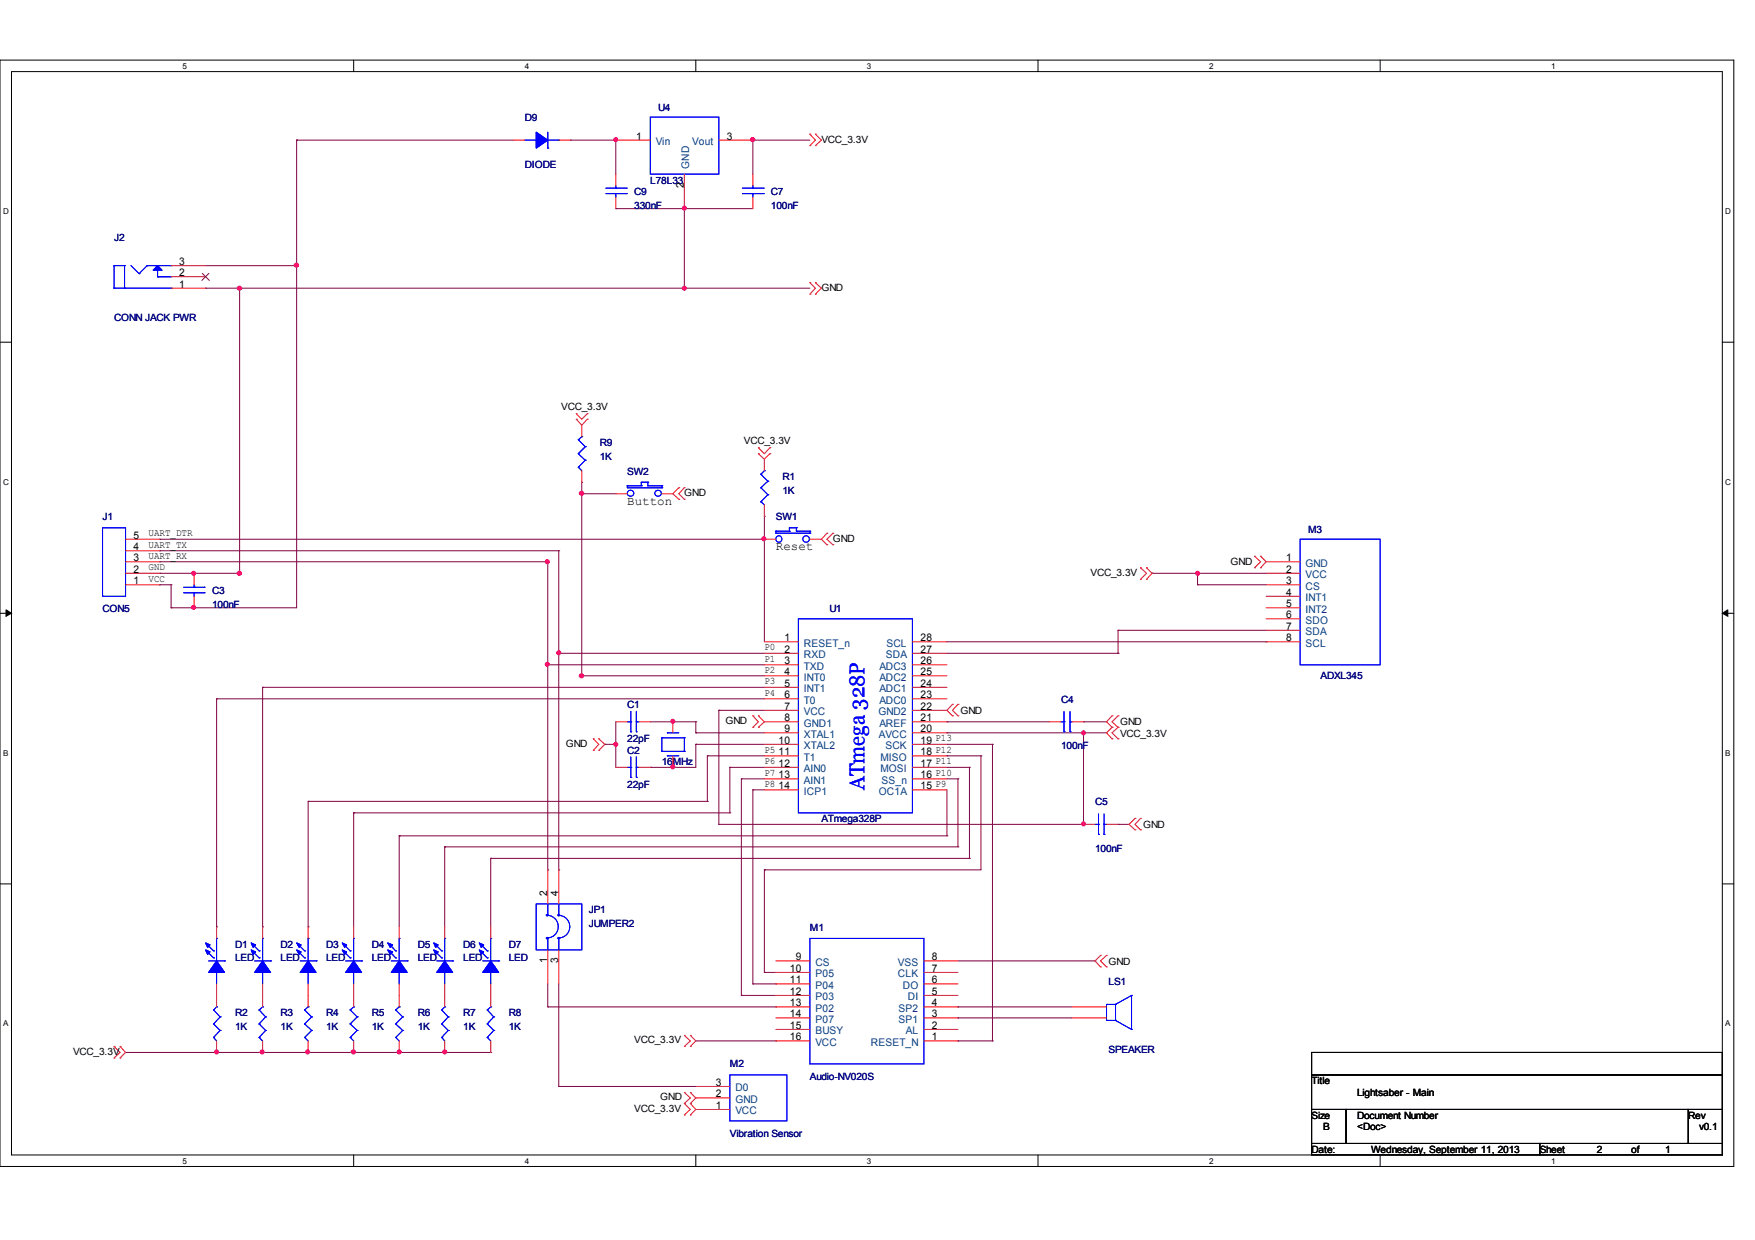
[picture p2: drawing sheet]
<svg xmlns="http://www.w3.org/2000/svg" width="297mm" height="210mm" viewBox="0 0 297 210" stroke-linecap="round" stroke-linejoin="round" font-family="sans-serif">
<path d="M0 10.2h293.5v187.3h-293.5zM1.9 12.1h289.6v183.4h-289.6z" fill="none" stroke="#000" stroke-width=".17"/>
<g fill="#fff">
<path d="M30.9 10.4h.7v1.5h-.7z"/>
<path d="M30.9 195.8h.7v1.4h-.7z"/>
</g>
<path d="M59.9 10.2v1.9M59.9 195.5v2" fill="none" stroke="#000" stroke-width=".17"/>
<g fill="#fff">
<path d="M88.8 10.4h.7v1.5h-.7z"/>
<path d="M88.8 195.8h.7v1.4h-.7z"/>
</g>
<path d="M117.8 10.2v1.9M117.8 195.5v2" fill="none" stroke="#000" stroke-width=".17"/>
<g fill="#fff">
<path d="M146.7 10.4h.7v1.5h-.7z"/>
<path d="M146.7 195.8h.7v1.4h-.7z"/>
</g>
<path d="M175.7 10.2v1.9M175.7 195.5v2" fill="none" stroke="#000" stroke-width=".17"/>
<g fill="#fff">
<path d="M204.6 10.4h.7v1.5h-.7z"/>
<path d="M204.6 195.8h.7v1.4h-.7z"/>
</g>
<path d="M233.6 10.2v1.9M233.6 195.5v2" fill="none" stroke="#000" stroke-width=".17"/>
<g fill="#fff">
<path d="M262.6 10.4h.6v1.5h-.6z"/>
<path d="M262.6 195.8h.6v1.4h-.6z"/>
<path d="M.5 35h.9v1.4h-.9z"/>
<path d="M292 35h.9v1.4h-.9z"/>
<path d="M.5 80.8h.9v1.4h-.9z"/>
<path d="M292 80.8h.9v1.4h-.9z"/>
</g>
<path d="M0 57.9h1.9M291.5 57.9h2" fill="none" stroke="#000" stroke-width=".17"/>
<g fill="#fff">
<path d="M.5 126.7h.9v1.4h-.9z"/>
<path d="M292 126.7h.9v1.4h-.9z"/>
</g>
<path d="M0 103.8h1.9M291.5 103.8h2" fill="none" stroke="#000" stroke-width=".17"/>
<path d="M1 103.2l.9 .6-.9 .5zM291.5 103.8l.9-.6v1.1z" fill="#000" stroke="#000" stroke-width=".17"/>
<g fill="#fff">
<path d="M.5 172.5h.9v1.4h-.9z"/>
<path d="M292 172.5h.9v1.4h-.9z"/>
</g>
<path d="M0 149.6h1.9M291.5 149.6h2M222 178.2h69.5v3.8h-69.5zM222 182h69.5v5.8h-69.5zM222 187.8h5.8v5.8h-5.8zM222 193.6h38.6v1.9h-38.6zM227.8 187.8h58v5.8h-58zM260.6 193.6h30.9v1.9h-30.9zM285.8 187.8h5.7v5.8h-5.7z" fill="none" stroke="#000" stroke-width=".17"/>
<g fill="none" stroke="#800040" stroke-width=".17">
<path d="M50.2 23.7h.1M50.2 23.7v79.2h-21.2M50.2 23.7h36.7M96.5 23.7h.1M96.5 23.7h7.7M104.2 23.7h.1M104.2 35.3h.1M104.2 23.7v5.8M104.2 35.3h23.2M115.8 35.3h.1M115.8 35.3v13.5M127.4 23.7h.1"/>
<path d="M127.4 23.7v5.8M127.4 23.7h9.7M34.8 48.8h.1M34.8 48.8h102.3M34.8 45h15.4M40.6 48.8h.1M40.6 48.8v48.2h-13.6M50.2 45h.1M115.8 48.8h.1M27 91.3h.1M27 99h.1M27 97h.1"/>
<path d="M27 95.1h.1M27 93.2h.1M27 91.3h102.4M27 99h2M27 95.1h65.7v52.1M27 93.2h67.6M29 99h.1M29 99v3.9M32.9 97h.1M94.6 93.2h.1M94.6 93.2v54M98.5 83.6h.1"/>
<path d="M98.5 81.6h.1M98.5 81.6v32.8M98.5 83.6h5.7M129.4 87.4h.1M129.4 91.3h.1M129.4 87.4v21.2M195 97h.1M195 97h19.3M202.7 97h.1M202.7 99h.1M202.7 99h11.6M202.7 97v2"/>
<path d="M29 102.9h.1M32.9 102.9h.1M36.7 118.3h.1M36.7 118.3h92.7M36.7 118.3v38.6M44.4 116.3h.1M44.4 116.3h85M44.4 116.3v40.6M92.7 112.5h.1M92.7 112.5h36.7M94.6 110.6h.1M94.6 110.6h34.8"/>
<path d="M98.5 114.4h.1M98.5 114.4h30.9M160.3 110.6h28.9M160.3 108.6h54M189.2 110.6h.1M189.2 106.7h.1M189.2 106.7v3.9M189.2 106.7h25.1M214.3 108.6h.1M52.2 135.7h.1M52.2 135.7h67.5M52.2 135.7v21.2"/>
<path d="M59.9 137.6h.1M59.9 137.6h63.6M59.9 137.6v19.3M102.4 126h.1M102.4 126h1.8M104.2 126h.1M104.2 122.2v7.7M110.1 129.9h.1M110.1 122.2h7.7M113.9 129.9h.1M113.9 122.2h.1M117.8 124.1h.1"/>
<path d="M117.8 122.2h.1M117.8 126h.1M117.8 124.1h11.6M117.8 122.2v1.9M117.8 126v3.9h-7.7M117.8 126h11.6M119.7 127.9h.1M119.7 135.7h.1M119.7 127.9h9.7M119.7 127.9v7.8M121.7 120.2h.1M121.7 139.5h.1"/>
<path d="M121.7 120.2h7.7M121.7 120.2v19.3M123.5 129.9h.1M123.5 137.6h.1M123.5 129.9h5.9M123.5 129.9v7.7M125.5 131.8h.1M125.5 131.8h3.9M125.5 131.8v36.7M127.4 133.7h.1M127.4 133.7h2M127.4 133.7v32.9"/>
<path d="M160.3 122.2h.1M160.3 124.1h.1M160.3 127.9h.1M160.3 122.2h17.3M160.3 124.1h27M160.3 129.9h3.8M160.3 126h7.7M160.3 127.9h5.7M160.3 133.7v7.8M160.3 131.8h1.8M162.1 131.8h.1M162.1 131.8v11.6"/>
<path d="M164.1 129.9h.1M164.1 129.9v15.4M166 127.9h.1M166 127.9v19.3h-36.6M168 126h.1M168 126v50.2M183.4 122.2h.1M183.4 124.1h.1M183.4 122.2h3.9M183.4 124.1v15.4h-61.7M189.2 139.5h.1M189.2 139.5h1.9"/>
<path d="M36.7 156.9h.1M44.4 156.9h.1M52.2 156.9h.1M67.6 141.5h.1M67.6 141.5h92.7M67.6 141.5v15.4M75.3 143.4h.1M75.3 143.4h86.8M75.3 143.4v13.5M83.1 145.3h.1M83.1 145.3h81M83.1 145.3v11.6"/>
<path d="M92.7 147.2h.1M94.6 147.2h.1M129.4 147.2h.1M129.4 147.2v17.4M160.3 141.5h.1M162.1 143.4h.1M164.1 145.3h.1M21.3 178.2h61.8M36.7 178.2h.1M44.4 178.2h.1M52.2 178.2h.1M59.9 178.2h.1"/>
<path d="M67.6 178.2h.1M75.3 178.2h.1M83.1 178.2h.1M92.7 170.4h.1M92.7 166.6v3.8M92.7 170.4h38.6M94.6 166.6v17.3M117.8 176.2h13.5M125.5 168.5h.1M125.5 168.5h5.8M127.4 166.6h.1M127.4 166.6h3.9"/>
<path d="M129.4 164.6h.1M129.4 164.6h1.9M131.3 176.2h.1M131.3 170.4h.1M131.3 166.6h.1M162.1 176.2h.1M162.1 170.4h.1M162.1 172.3h.1M162.1 176.2h5.9M162.1 162.7h23.2M162.1 170.4h19.3M162.1 172.3h19.3"/>
<path d="M168 176.2h.1M185.3 162.7h.1M94.6 183.9h.1M94.6 183.9h23.2M117.8 183.9h.1"/>
</g>
<g fill="#f0f" stroke="#f0f" stroke-width=".17">
<circle cx="104.2" cy="126" r=".34"/>
<circle cx="113.9" cy="129.8" r=".34"/>
<circle cx="129.3" cy="91.2" r=".34"/>
<circle cx="183.4" cy="124.1" r=".34"/>
<circle cx="183.4" cy="139.5" r=".34"/>
<circle cx="32.8" cy="97" r=".34"/>
<circle cx="94.6" cy="110.5" r=".34"/>
<circle cx="113.9" cy="122.1" r=".34"/>
<circle cx="36.7" cy="178.1" r=".34"/>
<circle cx="67.6" cy="178.1" r=".34"/>
<circle cx="75.3" cy="178.1" r=".34"/>
<circle cx="59.8" cy="178.1" r=".36"/>
<circle cx="52.1" cy="178.1" r=".34"/>
<circle cx="44.4" cy="178.1" r=".34"/>
<circle cx="92.6" cy="95.1" r=".34"/>
<circle cx="92.6" cy="112.5" r=".34"/>
<circle cx="32.8" cy="102.8" r=".34"/>
<circle cx="98.4" cy="114.4" r=".36"/>
<circle cx="98.4" cy="83.5" r=".36"/>
<circle cx="115.8" cy="48.8" r=".34"/>
<circle cx="40.5" cy="97" r=".36"/>
<circle cx="40.5" cy="48.8" r=".36"/>
<circle cx="104.2" cy="23.6" r=".34"/>
<circle cx="115.8" cy="35.2" r=".34"/>
<circle cx="127.4" cy="23.6" r=".36"/>
<circle cx="50.2" cy="44.9" r=".36"/>
<circle cx="202.7" cy="97" r=".34"/>
</g>
<g fill="none" stroke="#f00" stroke-width=".17">
<path d="M86.9 23.7h1.9M94.6 23.7h1.9M104.2 23.7h5.9M104.2 29.5v1.9M104.2 33.4v1.9M115.8 29.5v5.8M121.7 23.7h5.7M127.4 29.5v1.9M127.4 33.4v1.9M137.1 24.7h.1M137.1 22.7h.1M137.1 22.7l.9 1-.9 1"/>
<path d="M138 24.7h.1M138 22.7h.1M138 22.7l1 1-1 1M29 45h5.8M29 46.8h5.8M29 48.8h5.8M137.1 49.8h.1M137.1 47.9h.1M137.1 47.9l.9 .9-.9 1M138 49.8h.1M138 47.9h.1M138 47.9l1 .9-1 1"/>
<path d="M97.5 71h.1M97.5 70h.1M97.5 71l1 1M97.5 70l1 1 .9-1M98.5 72v1.9M98.5 79.7v1.9M99.4 71h.1M99.4 70h.1M99.4 71l-.9 1M128.4 76.8h.1M128.4 75.8h.1M128.4 76.8l1 .9"/>
<path d="M128.4 75.8l1 1 .9-1M129.4 77.7v2M130.3 76.8h.1M130.3 75.8h.1M130.3 76.8l-.9 .9M21.3 99h5.7M21.3 97h5.7M21.3 95.1h5.7M21.3 93.2h5.7M21.3 91.3h5.7M32.9 97v2M104.2 83.6h2"/>
<path d="M112 83.6h1.9M113.9 83.6l1 .9M114.9 82.6h.1M114.9 84.5h.1M114.9 82.6l-1 1M115.8 84.5h.1M115.8 82.6h.1M115.8 82.6l-.9 1 .9 .9M129.4 91.3h1.9M129.4 85.4v2M137.1 91.3h1.9M139 91.3l1 .9"/>
<path d="M140 90.3h.1M140 92.2h.1M140 90.3l-1 1M141 92.2h.1M141 90.3h.1M141 90.3l-1 1 1 .9M193 96.1h.1M193 98.1h.1M193 96.1l1.1 .9-1.1 1.1M194.1 98.1h.1M194.1 96.1h.1M194.1 96.1l.9 .9-.9 1.1"/>
<path d="M212.3 94.2h.1M212.3 96.1h.1M212.3 94.2l1.1 .9-1.1 1M213.4 96.1h.1M213.4 94.2h.1M213.4 94.2l.9 .9M214.3 95.1l-.9 1M214.3 99h5.7M214.3 97h5.7M214.3 95.1h5.7M32.9 100.9v2M129.4 108.6h5.7"/>
<path d="M129.4 110.6h5.7M129.4 112.5h5.7M129.4 114.4h5.7M129.4 116.3h5.7M129.4 118.3h5.7M154.4 108.6h5.9M154.4 110.6h5.9M154.4 112.5h5.9M154.4 114.4h5.9M154.4 116.3h5.9M154.4 118.3h5.9M161.2 119.2h.1"/>
<path d="M161.2 119.2l-.9 1M162.1 119.2h.1M162.1 119.2l-.9 1 .9 1M214.3 100.9h5.7M214.3 102.9h5.7M214.3 104.7h5.7M214.3 106.7h5.7M214.3 108.6h5.7M100.4 125.1h.1M100.4 127h.1M100.4 125.1l.9 .9-.9 1M101.3 127h.1"/>
<path d="M101.3 125.1h.1M101.3 125.1l1.1 .9-1.1 1M104.2 122.2h2M104.2 129.9h2M108.1 122.2h2M108.1 129.9h2M113.9 122.2v1.9M113.9 127.9v2M127.4 121.2h.1M127.4 123.1h.1M127.4 121.2l1 1-1 .9M128.4 123.1h.1"/>
<path d="M128.4 121.2h.1M128.4 121.2l1 1M129.4 122.2l-1 .9M129.4 122.2h5.7M129.4 120.2h5.7M129.4 124.1h5.7M129.4 126h5.7M129.4 127.9h5.7M129.4 129.9h5.7M129.4 131.8h5.7M129.4 133.7h5.7M154.4 122.2h5.9"/>
<path d="M154.4 120.2h5.9M154.4 124.1h5.9M154.4 126h5.9M154.4 127.9h5.9M154.4 129.9h5.9M154.4 131.8h5.9M154.4 133.7h5.9M160.3 120.2l.9 1M161.2 121.2h.1M162.1 121.2h.1M177.6 122.2h2M181.4 122.2h2"/>
<path d="M183.4 139.5h1.9M187.3 139.5h1.9M188.2 121.2h.1M188.2 123.1h.1M188.2 125.1h.1M188.2 121.2l-.9 1 .9 .9M188.2 123.1l-.9 1 .9 1M189.2 123.1h.1M189.2 121.2h.1M189.2 125.1h.1M189.2 121.2l-1 1 1 .9M189.2 123.1l-1 1 1 1"/>
<path d="M192.1 138.5h.1M192.1 138.5l-1 1 1 1M193 138.5h.1M193 138.5l-.9 1 .9 1M36.7 156.9v1.9M44.4 156.9v1.9M52.2 156.9v1.9M59.9 156.9v1.9M67.6 156.9v1.9M75.3 156.9v1.9M83.1 156.9v1.9M92.7 147.2v5.8"/>
<path d="M94.6 147.2v5.8M192.1 140.5h.1M193 140.5h.1M19.3 177.1h.1M19.3 179.1h.1M19.3 177.1l1 1.1-1 .9M20.3 179.1h.1M20.3 177.1h.1M20.3 177.1l1 1.1-1 .9M36.7 166.6v3.8M36.7 176.2v2M44.4 166.6v3.8"/>
<path d="M44.4 176.2v2M52.2 166.6v3.8M52.2 176.2v2M59.9 166.6v3.8M59.9 176.2v2M67.6 166.6v3.8M67.6 176.2v2M75.3 166.6v3.8M75.3 176.2v2M83.1 166.6v3.8M83.1 176.2v2M92.7 160.8v5.8"/>
<path d="M94.6 160.8v5.8M115.8 175.3h.1M115.8 177.1h.1M115.8 175.3l1 .9-1 .9M116.8 177.1h.1M116.8 175.3h.1M116.8 175.3l1 .9-1 .9M131.3 170.4h5.8M131.3 172.3h5.8M131.3 176.2h5.8M131.3 174.3h5.8M131.3 168.5h5.8"/>
<path d="M131.3 166.6h5.8M131.3 164.6h5.8M131.3 162.7h5.8M156.4 170.4h5.7M156.4 172.3h5.7M156.4 176.2h5.7M156.4 174.3h5.7M156.4 168.5h5.7M156.4 166.6h5.7M156.4 164.6h5.7M156.4 162.7h5.7M181.4 170.4h5.9"/>
<path d="M181.4 172.3h5.9M186.3 161.7h.1M186.3 163.7h.1M186.3 161.7l-1 1 1 1M187.3 163.7h.1M187.3 161.7h.1M187.3 161.7l-1 1 1 1M115.8 184.9h.1M115.8 186.8h.1M115.8 188.7h.1M115.8 184.9l1 1-1 .9M115.8 186.8l1 1-1 .9"/>
<path d="M116.8 186.8h.1M116.8 184.9h.1M116.8 188.7h.1M116.8 184.9l1 1M116.8 186.8l1 1M117.8 185.9l-1 .9M117.8 187.8l-1 .9M117.8 187.8h5.7M117.8 185.9h5.7M117.8 183.9h5.7"/>
</g>
<g fill="none" stroke="#00f" stroke-width=".17">
<path d="M110.1 19.8h11.6v9.7h-11.6zM88.8 23.7h2M90.8 23.7h.1M92.7 25.1h.1M92.7 22.4v2.7M92.7 23.7h1.9M94.6 23.7h.1M102.5 32.8h3.5M102.5 31.8h3.5M104.2 31.8h.1M104.2 32.8h.1M104.2 31.4v.4"/>
<path d="M104.2 32.8v.6M106 32.8h.1M106 31.8h.1M125.6 32.8h3.6M125.6 31.8h3.6M127.4 31.8h.1M127.4 32.8h.1M127.4 31.4v.4M127.4 32.8v.6M129.2 32.8h.1M129.2 31.8h.1M19.3 48.8h.1"/>
<path d="M19.3 45h.1M19.3 45h1.8M19.3 48.8h9.7M19.3 45v3.8M21.1 45h.1M21.1 48.8h.1M21.1 45v3.8M22.2 45l1.3 1.3M23.5 46.3h.1M24.9 45h.1M24.9 45h4.1M24.9 45l-1.4 1.3"/>
<path d="M26.7 46.8h.1M26.7 46.8h2.3M26.7 45.7v1.1M29 45h.1M29 46.8h.1M29 48.8h.1M97.9 79.1h.1M97.9 76.8h.1M97.9 74.4h.1M97.9 79.1l.6 .6M97.9 76.8l1.2 1.1M97.9 74.4l1.2 1.2"/>
<path d="M98.5 73.9h.1M98.5 73.9l-.6 .5M99.1 77.9h.1M99.1 75.6h.1M99.1 77.9l-1.2 1.2M99.1 75.6l-1.2 1.2M129.4 79.7h.1M129.4 79.7l-.6 .6M17.4 89.3h3.9v11.6h-3.9zM31.1 99.4h3.4M32.9 99.4h.1M32.9 99v.4"/>
<path d="M34.5 99.4h.1M106.2 82.2h.1M106.2 82.2v.4h5.8M106.2 82.2h2.3M108.5 81.6h.1M108.5 82.2h.1M108.5 81.6h1.1M108.5 81.6v.6M109.6 82.2h.1M109.6 81.6h.1M109.6 82.2h2.4M109.6 81.6v.6"/>
<path d="M112 82.6h.1M112 82.2h.1M112 82.2v.4M128.8 84.9h.1M128.8 82.6h.1M128.8 80.3h.1M128.8 84.9l.6 .5M128.8 82.6l1.2 1.1M128.8 80.3l1.2 1.2M130 83.7h.1M130 81.5h.1M130 83.7l-1.2 1.2"/>
<path d="M130 81.5l-1.2 1.1M131.3 89.9h.1M131.3 89.9v.4h5.8M131.3 89.9h2.3M133.6 89.3h.1M133.6 89.9h.1M133.6 89.3h1.2M133.6 89.3v.6M134.8 89.9h.1M134.8 89.3h.1M134.8 89.9h2.3M134.8 89.3v.6"/>
<path d="M137.1 90.3h.1M137.1 89.9h.1M137.1 89.9v.4M220 91.3h13.6v21.2h-13.6zM31.1 100.3h3.4M32.9 100.3h.1M32.9 100.3v.6M34.5 100.3h.1M135.1 104.7h19.3v32.9h-19.3zM106.2 122.2h.6M106.2 129.9h.6M106.8 123.9h.1"/>
<path d="M106.8 122.2h.1M106.8 131.6h.1M106.8 129.9h.1M106.8 120.4v3.5M106.8 128.1v3.5M107.7 122.2h.1M107.7 123.9h.1M107.7 129.9h.1M107.7 131.6h.1M107.7 122.2h.4M107.7 120.4v3.5M107.7 128.1v3.5"/>
<path d="M107.7 129.9h.4M112 124.9h.1M112 127.2h.1M112 124.9h3.8M112 124.9v2.3M112 127.2h3.8M112.9 124.1h.1M112.9 127.9h.1M112.9 124.1h2M112.9 127.9h2M115.8 127.2h.1M115.8 124.9h.1"/>
<path d="M115.8 124.9v2.3M179.6 122.2h.5M180.1 123.9h.1M180.1 122.2h.1M180.1 120.4v3.5M181.1 122.2h.1M181.1 123.9h.1M181.1 122.2h.3M181.1 120.4v3.5M185.3 139.5h.6M185.9 139.5h.1M185.9 137.8v3.4"/>
<path d="M186.9 139.5h.1M186.9 139.5h.4M186.9 137.8v3.4M35 159.8l1.2 1.2M36.7 158.8h.1M36.7 158.8v3.9M42.7 159.8l1.2 1.2M44.4 158.8h.1M44.4 158.8v3.9M50.4 159.8l1.2 1.2M52.2 158.8h.1M52.2 158.8v3.9"/>
<path d="M58.1 159.8l1.2 1.2M59.9 158.8h.1M59.9 158.8v3.9M65.9 159.8l1.1 1.2M67.6 158.8h.1M67.6 158.8v3.9M73.6 159.8l1.2 1.2M75.3 158.8h.1M75.3 158.8v3.9M81.3 159.8l1.2 1.2M83.1 158.8h.1M83.1 158.8v3.9"/>
<path d="M90.8 153h7.7v7.8h-7.7zM92.7 155a1.91 1.91 0 0 1 1.8 1.9 1.91 1.91 0 0 1-1.8 1.9M92.7 155h.1M92.7 153v2M92.7 158.8v2M94.6 155a1.91 1.91 0 0 1 1.8 1.9 1.91 1.91 0 0 1-1.8 1.9M94.6 155h.1M94.6 153v2M94.6 158.8v2M137.1 158.8h19.3v21.3h-19.3zM185.9 141.2h.1M186.9 141.2h.1"/>
<path d="M35 161l1.2 1.2M35.3 162.7h2.7M36.2 175.6h.1M36.2 173.3h.1M36.2 171h.1M36.2 162.2h.1M36.2 161h.1M36.2 175.6l.5 .6M36.2 173.3l1.1 1.1M36.2 171l1.1 1.1M36.7 170.4h.1M36.7 164.6h.1"/>
<path d="M36.7 170.4l-.5 .6M36.7 164.6v2M37.3 174.4h.1M37.3 172.1h.1M37.3 174.4l-1.1 1.2M37.3 172.1l-1.1 1.2M38 162.7h.1M42.7 161l1.2 1.2M43.1 162.7h2.7M43.9 175.6h.1M43.9 173.3h.1M43.9 171h.1"/>
<path d="M43.9 162.2h.1M43.9 161h.1M43.9 175.6l.5 .6M43.9 173.3l1.1 1.1M43.9 171l1.1 1.1M44.4 170.4h.1M44.4 164.6h.1M44.4 170.4l-.5 .6M44.4 164.6v2M45 174.4h.1M45 172.1h.1M45 174.4l-1.1 1.2"/>
<path d="M45 172.1l-1.1 1.2M45.8 162.7h.1M50.4 161l1.2 1.2M50.8 162.7h2.7M51.6 175.6h.1M51.6 173.3h.1M51.6 171h.1M51.6 162.2h.1M51.6 161h.1M51.6 175.6l.6 .6M51.6 173.3l1.1 1.1M51.6 171l1.1 1.1"/>
<path d="M52.2 170.4h.1M52.2 164.6h.1M52.2 170.4l-.6 .6M52.2 164.6v2M52.7 174.4h.1M52.7 172.1h.1M52.7 174.4l-1.1 1.2M52.7 172.1l-1.1 1.2M53.5 162.7h.1M58.1 161l1.2 1.2M58.5 162.7h2.7M59.3 175.6h.1"/>
<path d="M59.3 173.3h.1M59.3 171h.1M59.3 162.2h.1M59.3 161h.1M59.3 175.6l.6 .6M59.3 173.3l1.2 1.1M59.3 171l1.2 1.1M59.9 170.4h.1M59.9 164.6h.1M59.9 170.4l-.6 .6M59.9 164.6v2M60.5 174.4h.1"/>
<path d="M60.5 172.1h.1M60.5 174.4l-1.2 1.2M60.5 172.1l-1.2 1.2M61.2 162.7h.1M65.9 161l1.1 1.2M66.2 162.7h2.7M67 162.2h.1M67 161h.1M67 175.6h.1M67 173.3h.1M67 171h.1M67 175.6l.6 .6"/>
<path d="M67 173.3l1.2 1.1M67 171l1.2 1.1M67.6 164.6h.1M67.6 170.4h.1M67.6 164.6v2M67.6 170.4l-.6 .6M68.2 174.4h.1M68.2 172.1h.1M68.2 174.4l-1.2 1.2M68.2 172.1l-1.2 1.2M68.9 162.7h.1M73.6 161l1.2 1.2"/>
<path d="M73.9 162.7h2.7M74.8 162.2h.1M74.8 161h.1M74.8 175.6h.1M74.8 173.3h.1M74.8 171h.1M74.8 175.6l.5 .6M74.8 173.3l1.1 1.1M74.8 171l1.1 1.1M75.3 164.6h.1M75.3 170.4h.1M75.3 164.6v2"/>
<path d="M75.3 170.4l-.5 .6M75.9 174.4h.1M75.9 172.1h.1M75.9 174.4l-1.1 1.2M75.9 172.1l-1.1 1.2M76.6 162.7h.1M81.3 161l1.2 1.2M81.7 162.7h2.7M82.5 162.2h.1M82.5 161h.1M82.5 175.6h.1M82.5 173.3h.1"/>
<path d="M82.5 171h.1M82.5 175.6l.6 .6M82.5 173.3l1.1 1.1M82.5 171l1.1 1.1M83.1 164.6h.1M83.1 170.4h.1M83.1 164.6v2M83.1 170.4l-.6 .6M83.6 174.4h.1M83.6 172.1h.1M83.6 174.4l-1.1 1.2M83.6 172.1l-1.1 1.2"/>
<path d="M84.4 162.7h.1M92.7 160.8h.1M94.6 160.8h.1M187.3 170h.1M187.3 172.7h.1M187.3 170h1.5M187.3 170v2.7M187.3 172.7h1.5M188.8 172.7h.1M188.8 170h.1M188.8 172.7l2.7 1.6M188.8 170v2.7"/>
<path d="M191.5 168.5h.1M191.5 174.3h.1M191.5 168.5l-2.7 1.5M191.5 168.5v5.8M123.5 182h9.7v7.8h-9.7z"/>
<circle cx="106.7" cy="83.5" r=".53"/>
<circle cx="111.4" cy="83.5" r=".53"/>
<circle cx="131.8" cy="91.2" r=".53"/>
<circle cx="136.4" cy="91.2" r=".55"/>
</g>
<g fill="#00f" stroke="#00f" stroke-width=".17">
<path d="M26.7 45l.7 .7h-1.5z"/>
<path d="M67.6 162.7l1.3 1.9h-2.7z" fill-rule="evenodd"/>
<path d="M65.6 159.6l.9 .3-.5 .5z" fill-rule="evenodd"/>
<path d="M65.6 160.8l.9 .3-.5 .5z" fill-rule="evenodd"/>
<path d="M67.6 162.7l1.3 1.9h-2.7z" fill-rule="evenodd"/>
<path d="M65.6 159.6l.9 .3-.5 .5z" fill-rule="evenodd"/>
<path d="M65.6 160.8l.9 .3-.5 .5z" fill-rule="evenodd"/>
<path d="M75.3 162.7l1.3 1.9h-2.7z" fill-rule="evenodd"/>
<path d="M73.4 159.6l.8 .3-.5 .5z" fill-rule="evenodd"/>
<path d="M73.4 160.8l.8 .3-.5 .5z" fill-rule="evenodd"/>
<path d="M75.3 162.7l1.3 1.9h-2.7z" fill-rule="evenodd"/>
<path d="M73.4 159.6l.8 .3-.5 .5z" fill-rule="evenodd"/>
<path d="M73.4 160.8l.8 .3-.5 .5z" fill-rule="evenodd"/>
<path d="M83.1 162.7l1.3 1.9h-2.7z" fill-rule="evenodd"/>
<path d="M81.1 159.6l.8 .3-.5 .5z" fill-rule="evenodd"/>
<path d="M81.1 160.8l.8 .3-.5 .5z" fill-rule="evenodd"/>
<path d="M83.1 162.7l1.3 1.9h-2.7z" fill-rule="evenodd"/>
<path d="M81.1 159.6l.8 .3-.5 .5z" fill-rule="evenodd"/>
<path d="M81.1 160.8l.8 .3-.5 .5z" fill-rule="evenodd"/>
<path d="M94.5 154.8l.2 .1-.1 .1h-.1z" fill-rule="evenodd"/>
<path d="M92.5 154.8l.3 .1-.2 .1h-.1z" fill-rule="evenodd"/>
<path d="M92.5 158.7l.3 .1-.2 .1h-.1z" fill-rule="evenodd"/>
<path d="M94.5 158.7l.2 .1-.1 .1h-.1z" fill-rule="evenodd"/>
<path d="M94.5 154.8l.2 .1-.1 .1h-.1z" fill-rule="evenodd"/>
<path d="M92.5 154.8l.3 .1-.2 .1h-.1z" fill-rule="evenodd"/>
<path d="M92.5 158.7l.3 .1-.2 .1h-.1z" fill-rule="evenodd"/>
<path d="M94.5 158.7l.2 .1-.1 .1h-.1z" fill-rule="evenodd"/>
<path d="M90.8 22.4l1.9 1.3-1.9 1.4z" fill-rule="evenodd"/>
<path d="M90.8 22.4l1.9 1.3-1.9 1.4z" fill-rule="evenodd"/>
<path d="M36.7 162.7l1.3 1.9h-2.7z" fill-rule="evenodd"/>
<path d="M34.8 159.6l.8 .3-.5 .5z" fill-rule="evenodd"/>
<path d="M34.8 160.8l.8 .3-.5 .5z" fill-rule="evenodd"/>
<path d="M36.7 162.7l1.3 1.9h-2.7z" fill-rule="evenodd"/>
<path d="M34.8 159.6l.8 .3-.5 .5z" fill-rule="evenodd"/>
<path d="M34.8 160.8l.8 .3-.5 .5z" fill-rule="evenodd"/>
<path d="M44.4 162.7l1.4 1.9h-2.7z" fill-rule="evenodd"/>
<path d="M42.5 159.6l.8 .3-.5 .5z" fill-rule="evenodd"/>
<path d="M42.5 160.8l.8 .3-.5 .5z" fill-rule="evenodd"/>
<path d="M44.4 162.7l1.4 1.9h-2.7z" fill-rule="evenodd"/>
<path d="M42.5 159.6l.8 .3-.5 .5z" fill-rule="evenodd"/>
<path d="M42.5 160.8l.8 .3-.5 .5z" fill-rule="evenodd"/>
<path d="M52.2 162.7l1.3 1.9h-2.7z" fill-rule="evenodd"/>
<path d="M50.2 159.6l.8 .3-.4 .5z" fill-rule="evenodd"/>
<path d="M50.2 160.8l.8 .3-.4 .5z" fill-rule="evenodd"/>
<path d="M52.2 162.7l1.3 1.9h-2.7z" fill-rule="evenodd"/>
<path d="M50.2 159.6l.8 .3-.4 .5z" fill-rule="evenodd"/>
<path d="M50.2 160.8l.8 .3-.4 .5z" fill-rule="evenodd"/>
<path d="M59.9 162.7l1.3 1.9h-2.7z" fill-rule="evenodd"/>
<path d="M57.9 159.6l.8 .3-.4 .5z" fill-rule="evenodd"/>
<path d="M57.9 160.8l.8 .3-.4 .5z" fill-rule="evenodd"/>
<path d="M59.9 162.7l1.3 1.9h-2.7z" fill-rule="evenodd"/>
<path d="M57.9 159.6l.8 .3-.4 .5z" fill-rule="evenodd"/>
<path d="M57.9 160.8l.8 .3-.4 .5z" fill-rule="evenodd"/>
</g>
<path d="M34.2 46.2l1.3 1.3M35.4 46.2l-1.3 1.3" fill="none" stroke="#804000" stroke-width=".17"/>
<text font-size="3.6" fill="#00f" x="146.3" y="133.7" transform="rotate(-90 146.3 133.7)">ATmega 328P</text>
<g font-size="2.1">
<text x="106.2" y="85.4">Button</text>
<text x="131.3" y="93.1">Reset</text>
</g>
<g font-size="1.8">
<text x="107.7" y="23.6">1</text>
<text x="123" y="23.6">3</text>
<text x="115.7" y="31.8" transform="rotate(-90 115.7 31.8)">2</text>
<text x="30.3" y="44.9">3</text>
<text x="30.3" y="46.8">2</text>
<text x="30.3" y="48.7">1</text>
<text x="22.6" y="95">3</text>
<text x="22.6" y="93.1">4</text>
<text x="22.6" y="91.2">5</text>
<text x="217.7" y="95">1</text>
<text x="22.6" y="98.9">1</text>
<text x="22.6" y="97">2</text>
<text x="217.7" y="97">2</text>
<text x="217.7" y="98.9">3</text>
<text x="217.7" y="100.9">4</text>
<text x="217.7" y="102.8">5</text>
<text x="217.7" y="104.7">6</text>
<text x="217.7" y="106.6">7</text>
<text x="132.8" y="108.6">1</text>
<text x="132.8" y="110.5">2</text>
<text x="132.8" y="112.5">3</text>
<text x="155.8" y="108.6">28</text>
<text x="155.8" y="110.5">27</text>
<text x="155.8" y="112.5">26</text>
<text x="217.7" y="108.6">8</text>
<text x="132.8" y="114.3">4</text>
<text x="132.8" y="116.3">5</text>
<text x="132.8" y="118.2">6</text>
<text x="155.8" y="114.3">25</text>
<text x="155.8" y="116.3">24</text>
<text x="155.8" y="118.2">23</text>
<text x="131.7" y="125.9">10</text>
<text x="132.8" y="120.2">7</text>
<text x="132.8" y="122.1">8</text>
<text x="132.8" y="124">9</text>
<text x="155.8" y="120.2">22</text>
<text x="155.8" y="122.1">21</text>
<text x="155.8" y="124">20</text>
<text x="155.8" y="125.9">19 P13</text>
<text x="131.7" y="127.9">11</text>
<text x="131.7" y="129.8">12</text>
<text x="131.7" y="131.8">13</text>
<text x="155.8" y="127.9">18 P12</text>
<text x="155.8" y="129.8">17</text>
<text x="155.8" y="131.8">16 P10</text>
<text x="131.7" y="133.6">14</text>
<text x="155.8" y="133.6">15 P9</text>
<text x="92.6" y="151.7" transform="rotate(-90 92.6 151.7)">2</text>
<text x="94.5" y="151.7" transform="rotate(-90 94.5 151.7)">4</text>
<text x="92.6" y="163.1" transform="rotate(-90 92.6 163.1)">1</text>
<text x="94.5" y="163.1" transform="rotate(-90 94.5 163.1)">3</text>
<text x="133.7" y="164.5">10</text>
<text x="133.7" y="166.5">11</text>
<text x="134.7" y="162.6">9</text>
<text x="157.7" y="166.5">6</text>
<text x="157.7" y="164.5">7</text>
<text x="157.7" y="162.6">8</text>
<text x="133.7" y="168.4">12</text>
<text x="133.7" y="170.4">13</text>
<text x="133.7" y="172.2">14</text>
<text x="157.7" y="172.2">3</text>
<text x="157.7" y="170.4">4</text>
<text x="157.7" y="168.4">5</text>
<text x="133.7" y="174.2">15</text>
<text x="133.7" y="176.1">16</text>
<text x="157.7" y="176.1">1</text>
<text x="157.7" y="174.2">2</text>
<text x="121.2" y="185.8">2</text>
<text x="121.2" y="183.8">3</text>
<text x="121.2" y="187.7">1</text>
</g>
<g font-size="1.8" fill="#004080">
<text x="111" y="24.6">Vin</text>
<text x="116.7" y="28.5" transform="rotate(-90 116.7 28.5)">GND</text>
<text x="117.2" y="24.6">Vout</text>
<text x="221" y="95.9">GND</text>
<text x="221" y="97.9">VCC</text>
<text x="221" y="99.8">CS</text>
<text x="221" y="101.8">INT1</text>
<text x="221" y="103.7">INT2</text>
<text x="221" y="105.6">SDO</text>
<text x="221" y="107.5">SDA</text>
<text x="136.1" y="109.5">RESET_n</text>
<text x="136.1" y="111.4">RXD</text>
<text x="136.1" y="113.4">TXD</text>
<text x="148.8" y="113.4">ADC3</text>
<text x="149.9" y="111.4">SDA</text>
<text x="150" y="109.5">SCL</text>
<text x="221" y="109.5">SCL</text>
<text x="136.1" y="115.2">INT0</text>
<text x="136.1" y="117.2">INT1</text>
<text x="136.1" y="119.1">T0</text>
<text x="148.8" y="115.2">ADC2</text>
<text x="148.8" y="117.2">ADC1</text>
<text x="148.8" y="119.1">ADC0</text>
<text x="136.1" y="121.1">VCC</text>
<text x="136.1" y="123">GND1</text>
<text x="136.1" y="124.9">XTAL1</text>
<text x="148.7" y="121.1">GND2</text>
<text x="148.8" y="124.9">AVCC</text>
<text x="148.8" y="123">AREF</text>
<text x="136.1" y="126.8">XTAL2</text>
<text x="136.1" y="128.8">T1</text>
<text x="136.1" y="130.7">AIN0</text>
<text x="149" y="128.8">MISO</text>
<text x="149" y="130.7">MOSI</text>
<text x="149.9" y="126.8">SCK</text>
<text x="136.1" y="132.7">AIN1</text>
<text x="136.1" y="134.5">ICP1</text>
<text x="148.8" y="134.5">OC1A</text>
<text x="149.2" y="132.7">SS_n</text>
<text x="138" y="163.5">CS</text>
<text x="138" y="165.5">P05</text>
<text x="138" y="167.4">P04</text>
<text x="152" y="165.5">CLK</text>
<text x="152" y="163.5">VSS</text>
<text x="152.8" y="167.4">DO</text>
<text x="138" y="169.3">P03</text>
<text x="138" y="171.3">P02</text>
<text x="138" y="173.2">P07</text>
<text x="152.1" y="173.2">SP1</text>
<text x="152.1" y="171.3">SP2</text>
<text x="153.7" y="169.3">DI</text>
<text x="138" y="175.1">BUSY</text>
<text x="138" y="177.1">VCC</text>
<text x="147.4" y="177.1">RESET_N</text>
<text x="153.3" y="175.1">AL</text>
<text x="124.5" y="184.8">D0</text>
<text x="124.5" y="188.7">VCC</text>
<text x="124.5" y="186.7">GND</text>
</g>
<g font-size="1.7" fill="#000080">
<text x="88.8" y="20.5">D9</text>
<text x="111.4" y="18.7">U4</text>
<text x="88.8" y="28.4">DIODE</text>
<text x="107.4" y="33">C9</text>
<text x="107.4" y="35.3">330nF</text>
<text x="110.1" y="31.1">L78L33</text>
<text x="130.5" y="33">C7</text>
<text x="130.5" y="35.3">100nF</text>
<text x="19.3" y="40.7">J2</text>
<text x="19.3" y="54.3">CONN JACK PWR</text>
<text x="101.5" y="75.5">R9</text>
<text x="101.5" y="77.8">1K</text>
<text x="106.2" y="80.4">SW2</text>
<text x="132.4" y="81.3">R1</text>
<text x="132.4" y="83.6">1K</text>
<text x="17.4" y="88.1">J1</text>
<text x="131.3" y="88.1">SW1</text>
<text x="221.4" y="90.2">M3</text>
<text x="35.9" y="100.6">C3</text>
<text x="17.4" y="103.6">CON5</text>
<text x="35.9" y="102.9">100nF</text>
<text x="140.4" y="103.6">U1</text>
<text x="106.2" y="119.9">C1</text>
<text x="179.6" y="119">C4</text>
<text x="223.5" y="114.9">ADXL345</text>
<text x="106.2" y="125.7">22pF</text>
<text x="106.2" y="127.6">C2</text>
<text x="112" y="129.6">16MHz</text>
<text x="179.6" y="126.8">100nF</text>
<text x="106.2" y="133.4">22pF</text>
<text x="185.3" y="136.3">C5</text>
<text x="139" y="139.2">ATmega328P</text>
<text x="185.3" y="144.2">100nF</text>
<text x="99.7" y="154.6">JP1</text>
<text x="39.8" y="160.5">D1</text>
<text x="47.5" y="160.5">D2</text>
<text x="55.2" y="160.5">D3</text>
<text x="62.9" y="160.5">D4</text>
<text x="70.7" y="160.5">D5</text>
<text x="78.4" y="160.5">D6</text>
<text x="86.1" y="160.5">D7</text>
<text x="99.7" y="157">JUMPER2</text>
<text x="137.1" y="157.6">M1</text>
<text x="39.8" y="162.7">LED</text>
<text x="47.5" y="162.7">LED</text>
<text x="55.2" y="162.7">LED</text>
<text x="62.9" y="162.7">LED</text>
<text x="70.7" y="162.7">LED</text>
<text x="78.4" y="162.7">LED</text>
<text x="86.1" y="162.7">LED</text>
<text x="187.6" y="166.8">LS1</text>
<text x="39.8" y="172.1">R2</text>
<text x="47.5" y="172.1">R3</text>
<text x="55.2" y="172.1">R4</text>
<text x="62.9" y="172.1">R5</text>
<text x="70.7" y="172.1">R6</text>
<text x="78.4" y="172.1">R7</text>
<text x="86.1" y="172.1">R8</text>
<text x="39.8" y="174.3">1K</text>
<text x="47.5" y="174.3">1K</text>
<text x="55.2" y="174.3">1K</text>
<text x="62.9" y="174.3">1K</text>
<text x="70.7" y="174.3">1K</text>
<text x="78.4" y="174.3">1K</text>
<text x="86.1" y="174.3">1K</text>
<text x="187.6" y="178.2">SPEAKER</text>
<text x="123.5" y="180.7">M2</text>
<text x="137.1" y="182.8">Audio-NV020S</text>
<text x="123.5" y="192.5">Vibration Sensor</text>
</g>
<g font-size="1.7">
<text x="139" y="24.1">VCC_3.3V</text>
<text x="139" y="49.3">GND</text>
<text x="95" y="69.4">VCC_3.3V</text>
<text x="125.9" y="75.1">VCC_3.3V</text>
<text x="115.8" y="84">GND</text>
<text x="25.1" y="90.8">UART_DTR</text>
<text x="25.1" y="92.7">UART_TX</text>
<text x="25.1" y="94.7">UART_RX</text>
<text x="141" y="91.7">GND</text>
<text x="208.3" y="95.6">GND</text>
<text x="25.1" y="96.5">GND</text>
<text x="25.1" y="98.5">VCC</text>
<text x="184.6" y="97.6">VCC_3.3V</text>
<text x="129.4" y="110.1">P0</text>
<text x="129.4" y="112">P1</text>
<text x="129.4" y="114">P2</text>
<text x="129.4" y="115.8">P3</text>
<text x="129.4" y="117.8">P4</text>
<text x="122.8" y="122.6">GND</text>
<text x="162.6" y="120.8">GND</text>
<text x="189.6" y="122.8">GND</text>
<text x="189.6" y="124.7">VCC_3.3V</text>
<text x="95.8" y="126.5">GND</text>
<text x="129.4" y="127.4">P5</text>
<text x="129.4" y="129.4">P6</text>
<text x="129.4" y="131.3">P7</text>
<text x="158.3" y="129.4">P11</text>
<text x="129.4" y="133.3">P8</text>
<text x="193.5" y="140.1">GND</text>
<text x="187.6" y="163.3">GND</text>
<text x="12.4" y="178.6">VCC_3.3V</text>
<text x="107.4" y="176.6">VCC_3.3V</text>
<text x="222" y="183.6">Title</text>
<text x="229.7" y="185.5">Lightsaber - Main</text>
<text x="107.4" y="188.2">VCC_3.3V</text>
<text x="111.8" y="186.3">GND</text>
<text x="222" y="189.4">Size</text>
<text x="223.9" y="191.4">B</text>
<text x="229.7" y="189.4">Document Number</text>
<text x="229.7" y="191.4">&lt;Doc&gt;</text>
<text x="285.8" y="189.4">Rev</text>
<text x="287.6" y="191.4">v0.1</text>
<text x="222" y="195.2">Date:</text>
<text x="232.1" y="195.2">Wednesday, September 11, 2013</text>
<text x="260.6" y="195.2">Sheet</text>
<text x="270.3" y="195.2">2</text>
<text x="276.1" y="195.2">of</text>
<text x="281.9" y="195.2">1</text>
</g>
<g font-size="1.4">
<text x="30.9" y="11.7">5</text>
<text x="88.8" y="11.7">4</text>
<text x="146.7" y="11.7">3</text>
<text x="204.6" y="11.7">2</text>
<text x="262.6" y="11.7">1</text>
<text x=".5" y="36.3">D</text>
<text x="292" y="36.3">D</text>
<text x=".5" y="82.1">C</text>
<text x="292" y="82.1">C</text>
<text x=".5" y="127.9">B</text>
<text x="292" y="127.9">B</text>
<text x=".5" y="173.8">A</text>
<text x="292" y="173.8">A</text>
<text x="30.9" y="197">5</text>
<text x="88.8" y="197">4</text>
<text x="146.7" y="197">3</text>
<text x="204.6" y="197">2</text>
<text x="262.6" y="197">1</text>
</g>
</svg>
